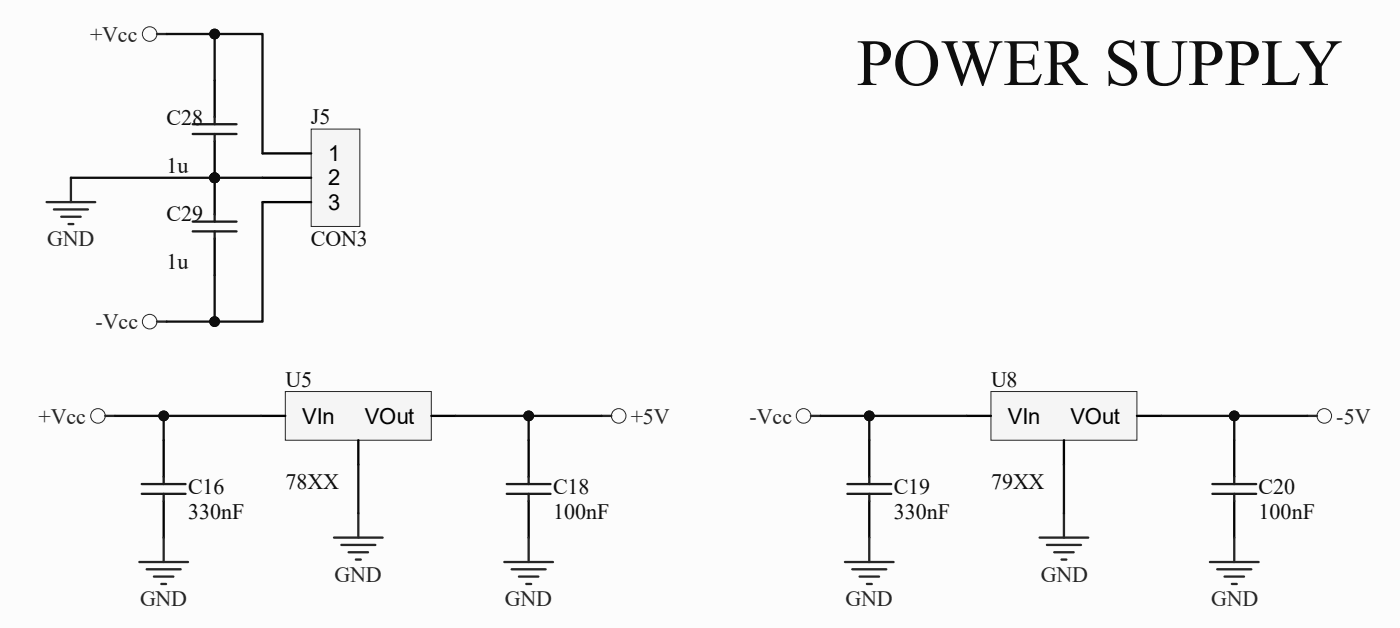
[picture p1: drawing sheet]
<svg xmlns="http://www.w3.org/2000/svg" width="102mm" height="46mm" viewBox="0 0 102 46" stroke-linecap="round" stroke-linejoin="round" font-family="sans-serif">
<g fill="#fcfcfc">
<path d="M-.1 -.1h102.5v46h-102.5z" fill-rule="evenodd"/>
<path d="M-.1 -.1h102.5v46h-102.5z" fill-rule="evenodd"/>
</g>
<path d="M20.9 28.6h10.6v3.5h-10.6z" fill-rule="evenodd" fill="#f5f5f5"/>
<path d="M20.9 28.6h10.6v3.5h-10.6z" fill="none" stroke="#262626" stroke-width=".07"/>
<path d="M19.1 30.4h1.8M26.2 32.1v1.8M31.5 30.4h1.8" fill="none" stroke="#000" stroke-width=".17"/>
<path d="M72.4 28.6h10.7v3.5h-10.7z" fill-rule="evenodd" fill="#f5f5f5"/>
<path d="M72.4 28.6h10.7v3.5h-10.7z" fill="none" stroke="#262626" stroke-width=".07"/>
<path d="M12 32.1v2.7M12 36.6v2.7M38.6 32.1v2.7M38.6 36.6v2.7M63.5 32.1v2.7M63.5 36.6v2.7M70.6 30.4h1.8M77.7 32.1v1.8M83.1 30.4h1.8M90.2 32.1v2.7M90.2 36.6v2.7" fill="none" stroke="#000" stroke-width=".17"/>
<g fill="none" stroke="#262626" stroke-width=".17">
<path d="M12 39.3v1.7M24.4 39.3h3.6M24.9 39.8h2.5M26.2 37.5v1.8M38.6 39.3v1.7M63.5 39.3v1.7M76 39.3h3.5M76.5 39.8h2.5M77.7 37.5v1.8M90.2 39.3v1.7M10.2 41h3.5M10.7 41.6h2.5"/>
<path d="M11.2 42.1h1.5M11.8 42.6h.3M25.5 40.3h1.4M26 40.9h.4M36.9 41h3.5M37.4 41.6h2.5M37.9 42.1h1.4M38.5 42.6h.3M61.7 41h3.6M62.3 41.6h2.5M62.8 42.1h1.4M63.3 42.6h.4"/>
<path d="M77 40.3h1.5M77.6 40.9h.3M88.4 41h3.6M88.9 41.6h2.5M89.5 42.1h1.4M90 42.6h.4"/>
</g>
<g fill="none" stroke="#1c1c1c" stroke-width=".17">
<path d="M10.4 36.1h3.2M10.4 35.4h3.2M12 34.8v.6M12 36.1v.5M37 36.1h3.2M37 35.4h3.2M38.6 34.8v.6M38.6 36.1v.5M61.9 36.1h3.2M61.9 35.4h3.2M63.5 34.8v.6M63.5 36.1v.5"/>
<path d="M88.6 36.1h3.2M88.6 35.4h3.2M90.2 34.8v.6M90.2 36.1v.5"/>
</g>
<path d="M-.1 45.7v.2zM-.1 45v.5zM-.1 44.4v.5zM-.1 43.7v.5zM-.1 43v.5zM-.1 42.3v.5zM-.1 41.6v.5zM-.1 41v.5zM-.1 40.3v.5zM-.1 39.6v.5zM-.1 38.9v.5zM-.1 38.3v.5zM-.1 37.6v.5zM-.1 36.9v.5zM-.1 36.2v.5zM-.1 35.5v.6zM-.1 34.9v.5zM-.1 34.2v.5zM-.1 33.5v.5zM-.1 32.8v.5zM-.1 32.2v.5zM-.1 31.5v.5zM-.1 30.8v.5zM-.1 30.1v.5zM-.1 29.4v.6zM-.1 28.8v.5zM-.1 28.1v.5zM-.1 27.4v.5zM-.1 26.7v.5zM-.1 26.1v.5zM-.1 25.4v.5zM-.1 24.7v.5zM-.1 24v.5zM-.1 23.4v.5zM-.1 22.7v.5zM-.1 22v.5zM-.1 21.3v.5zM-.1 20.6v.6zM-.1 20v.5zM-.1 19.3v.5zM-.1 18.6v.5zM-.1 17.9v.5zM-.1 17.3v.5zM-.1 16.6v.5zM-.1 15.9v.5zM-.1 15.2v.5zM-.1 14.5v.6zM-.1 13.9v.5zM-.1 13.2v.5zM-.1 12.5v.5zM-.1 11.8v.5zM-.1 11.2v.5zM-.1 10.5v.5zM-.1 9.8v.5zM-.1 9.1v.5zM-.1 8.5v.5zM-.1 7.8v.5zM-.1 7.1v.5zM-.1 6.4v.5zM-.1 5.7v.6zM-.1 5.1v.5zM-.1 4.4v.5zM-.1 3.7v.5zM-.1 3v.5zM-.1 2.4v.5zM-.1 1.7v.5zM-.1 1v.5zM-.1 .3v.5zM-.1 -.1v.3zM-.1 -.1h.5zM.6 -.1h.5zM1.3 -.1h.5zM2 -.1h.5zM2.6 -.1h.6zM3.3 -.1h.5zM4 -.1h.5zM4.7 -.1h.5zM5.4 -.1h.5zM6 -.1h.5zM6.7 -.1h.5zM7.4 -.1h.5zM8.1 -.1h.5zM8.7 -.1h.5zM9.4 -.1h.5zM10.1 -.1h.5zM10.8 -.1h.5zM11.4 -.1h.6zM12.1 -.1h.5zM12.8 -.1h.5zM13.5 -.1h.5zM14.2 -.1h.5zM14.8 -.1h.5zM15.5 -.1h.5zM16.2 -.1h.5zM16.9 -.1h.5zM17.5 -.1h.6zM18.2 -.1h.5zM18.9 -.1h.5zM19.6 -.1h.5zM20.3 -.1h.5zM20.9 -.1h.5zM21.6 -.1h.5zM22.3 -.1h.5zM23 -.1h.5zM23.6 -.1h.5zM24.3 -.1h.5zM25 -.1h.5zM25.7 -.1h.5zM26.3 -.1h.6zM27 -.1h.5zM27.7 -.1h.5zM28.4 -.1h.5zM29.1 -.1h.5zM29.7 -.1h.5zM30.4 -.1h.5zM31.1 -.1h.5zM31.8 -.1h.5zM32.4 -.1h.6zM33.1 -.1h.5zM33.8 -.1h.5zM34.5 -.1h.5zM35.2 -.1h.5zM35.8 -.1h.5zM36.5 -.1h.5zM37.2 -.1h.5zM37.9 -.1h.5zM38.5 -.1h.5zM39.2 -.1h.5zM39.9 -.1h.5zM40.6 -.1h.5zM41.3 -.1h.5zM41.9 -.1h.5zM42.6 -.1h.5zM43.3 -.1h.5zM44 -.1h.5zM44.6 -.1h.5zM45.3 -.1h.5zM46 -.1h.5zM46.7 -.1h.5zM47.3 -.1h.6zM48 -.1h.5zM48.7 -.1h.5zM49.4 -.1h.5zM50.1 -.1h.5zM50.7 -.1h.5zM51.4 -.1h.5zM52.1 -.1h.5zM52.8 -.1h.5zM53.4 -.1h.6zM54.1 -.1h.5zM54.8 -.1h.5zM55.5 -.1h.5zM56.2 -.1h.5zM56.8 -.1h.5zM57.5 -.1h.5zM58.2 -.1h.5zM58.9 -.1h.5zM59.5 -.1h.5zM60.2 -.1h.5zM60.9 -.1h.5zM61.6 -.1h.5zM62.2 -.1h.6zM62.9 -.1h.5zM63.6 -.1h.5zM64.3 -.1h.5zM65 -.1h.5zM65.6 -.1h.5zM66.3 -.1h.5zM67 -.1h.5zM67.7 -.1h.5zM68.3 -.1h.6zM69 -.1h.5zM69.7 -.1h.5zM70.4 -.1h.5zM71.1 -.1h.5zM71.7 -.1h.5zM72.4 -.1h.5zM73.1 -.1h.5zM73.8 -.1h.5zM74.4 -.1h.5zM75.1 -.1h.5zM75.8 -.1h.5zM76.5 -.1h.5zM77.1 -.1h.6zM77.8 -.1h.5zM78.5 -.1h.5zM79.2 -.1h.5zM79.9 -.1h.5zM80.5 -.1h.5zM81.2 -.1h.5zM81.9 -.1h.5zM82.6 -.1h.5zM83.2 -.1h.6zM83.9 -.1h.5zM84.6 -.1h.5zM85.3 -.1h.5zM86 -.1h.5zM86.6 -.1h.5zM87.3 -.1h.5zM88 -.1h.5zM88.7 -.1h.5zM89.3 -.1h.5zM90 -.1h.5zM90.7 -.1h.5zM91.4 -.1h.5zM92.1 -.1h.5zM92.7 -.1h.5zM93.4 -.1h.5zM94.1 -.1h.5zM94.8 -.1h.5zM95.4 -.1h.5zM96.1 -.1h.5zM96.8 -.1h.5zM97.5 -.1h.5zM98.1 -.1h.6zM98.8 -.1h.5zM99.5 -.1h.5zM100.2 -.1h.5zM100.9 -.1h.5zM101.5 -.1h.5zM102.2 -.1h.2zM102.4 .1v.5zM102.4 .7v.5zM102.4 1.4v.5zM102.4 2.1v.5zM102.4 2.8v.5zM102.4 3.4v.6zM102.4 4.1v.5zM102.4 4.8v.5zM102.4 5.5v.5zM102.4 6.2v.5zM102.4 6.8v.5zM102.4 7.5v.5zM102.4 8.2v.5zM102.4 8.9v.5zM102.4 9.5v.6zM102.4 10.2v.5zM102.4 10.9v.5zM102.4 11.6v.5zM102.4 12.3v.5zM102.4 12.9v.5zM102.4 13.6v.5zM102.4 14.3v.5zM102.4 15v.5zM102.4 15.6v.5zM102.4 16.3v.5zM102.4 17v.5zM102.4 17.7v.5zM102.4 18.3v.6zM102.4 19v.5zM102.4 19.7v.5zM102.4 20.4v.5zM102.4 21.1v.5zM102.4 21.7v.5zM102.4 22.4v.5zM102.4 23.1v.5zM102.4 23.8v.5zM102.4 24.4v.6zM102.4 25.1v.5zM102.4 25.8v.5zM102.4 26.5v.5zM102.4 27.2v.5zM102.4 27.8v.5zM102.4 28.5v.5zM102.4 29.2v.5zM102.4 29.9v.5zM102.4 30.5v.5zM102.4 31.2v.5zM102.4 31.9v.5zM102.4 32.6v.5zM102.4 33.2v.6zM102.4 33.9v.5zM102.4 34.6v.5zM102.4 35.3v.5zM102.4 36v.5zM102.4 36.6v.5zM102.4 37.3v.5zM102.4 38v.5zM102.4 38.7v.5zM102.4 39.3v.6zM102.4 40v.5zM102.4 40.7v.5zM102.4 41.4v.5zM102.4 42.1v.5zM102.4 42.7v.5zM102.4 43.4v.5zM102.4 44.1v.5zM102.4 44.8v.5zM102.4 45.4v.5zM101.8 45.9h.5zM101.1 45.9h.5zM100.5 45.9h.5zM99.8 45.9h.5zM99.1 45.9h.5zM98.4 45.9h.5zM97.8 45.9h.5zM97.1 45.9h.5zM96.4 45.9h.5zM95.7 45.9h.5zM95 45.9h.6zM94.4 45.9h.5zM93.7 45.9h.5zM93 45.9h.5zM92.3 45.9h.5zM91.7 45.9h.5zM91 45.9h.5zM90.3 45.9h.5zM89.6 45.9h.5zM88.9 45.9h.6zM88.3 45.9h.5zM87.6 45.9h.5zM86.9 45.9h.5zM86.2 45.9h.5zM85.6 45.9h.5zM84.9 45.9h.5zM84.2 45.9h.5zM83.5 45.9h.5zM82.9 45.9h.5zM82.2 45.9h.5zM81.5 45.9h.5zM80.8 45.9h.5zM80.1 45.9h.6zM79.5 45.9h.5zM78.8 45.9h.5zM78.1 45.9h.5zM77.4 45.9h.5zM76.8 45.9h.5zM76.1 45.9h.5zM75.4 45.9h.5zM74.7 45.9h.5zM74 45.9h.6zM73.4 45.9h.5zM72.7 45.9h.5zM72 45.9h.5zM71.3 45.9h.5zM70.7 45.9h.5zM70 45.9h.5zM69.3 45.9h.5zM68.6 45.9h.5zM68 45.9h.5zM67.3 45.9h.5zM66.6 45.9h.5zM65.9 45.9h.5zM65.2 45.9h.6zM64.6 45.9h.5zM63.9 45.9h.5zM63.2 45.9h.5zM62.5 45.9h.5zM61.9 45.9h.5zM61.2 45.9h.5zM60.5 45.9h.5zM59.8 45.9h.5zM59.1 45.9h.6zM58.5 45.9h.5zM57.8 45.9h.5zM57.1 45.9h.5zM56.4 45.9h.5zM55.8 45.9h.5zM55.1 45.9h.5zM54.4 45.9h.5zM53.7 45.9h.5zM53.1 45.9h.5zM52.4 45.9h.5zM51.7 45.9h.5zM51 45.9h.5zM50.3 45.9h.5zM49.7 45.9h.5zM49 45.9h.5zM48.3 45.9h.5zM47.6 45.9h.5zM47 45.9h.5zM46.3 45.9h.5zM45.6 45.9h.5zM44.9 45.9h.5zM44.2 45.9h.6zM43.6 45.9h.5zM42.9 45.9h.5zM42.2 45.9h.5zM41.5 45.9h.5zM40.9 45.9h.5zM40.2 45.9h.5zM39.5 45.9h.5zM38.8 45.9h.5zM38.1 45.9h.6zM37.5 45.9h.5zM36.8 45.9h.5zM36.1 45.9h.5zM35.4 45.9h.5zM34.8 45.9h.5zM34.1 45.9h.5zM33.4 45.9h.5zM32.7 45.9h.5zM32.1 45.9h.5zM31.4 45.9h.5zM30.7 45.9h.5zM30 45.9h.5zM29.3 45.9h.6zM28.7 45.9h.5zM28 45.9h.5zM27.3 45.9h.5zM26.6 45.9h.5zM26 45.9h.5zM25.3 45.9h.5zM24.6 45.9h.5zM23.9 45.9h.5zM23.2 45.9h.6zM22.6 45.9h.5zM21.9 45.9h.5zM21.2 45.9h.5zM20.5 45.9h.5zM19.9 45.9h.5zM19.2 45.9h.5zM18.5 45.9h.5zM17.8 45.9h.5zM17.2 45.9h.5zM16.5 45.9h.5zM15.8 45.9h.5zM15.1 45.9h.5zM14.4 45.9h.6zM13.8 45.9h.5zM13.1 45.9h.5zM12.4 45.9h.5zM11.7 45.9h.5zM11.1 45.9h.5zM10.4 45.9h.5zM9.7 45.9h.5zM9 45.9h.5zM8.3 45.9h.6zM7.7 45.9h.5zM7 45.9h.5zM6.3 45.9h.5zM5.6 45.9h.5zM5 45.9h.5zM4.3 45.9h.5zM3.6 45.9h.5zM2.9 45.9h.5zM2.3 45.9h.5zM1.6 45.9h.5zM.9 45.9h.5zM.2 45.9h.5zM-.1 45.9h.1z" fill="#262626" stroke="#262626" stroke-width=".07"/>
<path d="M22.7 9.4h3.6v7.1h-3.6z" fill-rule="evenodd" fill="#f5f5f5"/>
<g fill="none" stroke="#262626" stroke-width=".07">
<path d="M22.7 9.4h3.6v7.1h-3.6z"/>
<circle cx="10.9" cy="2.5" r=".53"/>
<circle cx="7.2" cy="30.4" r=".53"/>
<circle cx="10.9" cy="23.5" r=".53"/>
<circle cx="58.7" cy="30.4" r=".53"/>
</g>
<path d="M19.2 11.2h3.5M19.2 13h3.5M19.2 14.8h3.5" fill="none" stroke="#000" stroke-width=".17"/>
<path d="M3.4 14.8h3.6M3.9 15.3h2.5M4.5 15.8h1.4M5 16.4h.4M5.2 13v1.8M11.5 2.5h.7M7.7 30.4h.7M11.5 23.5h.7M59.3 30.4h.7" fill="none" stroke="#262626" stroke-width=".17"/>
<circle cx="15.7" cy="13" r=".36" fill="#0e0e0e"/>
<circle cx="15.7" cy="13" r=".36" fill="none" stroke="#0e0e0e" stroke-width=".07"/>
<path d="M15.7 5.9v2.6M15.7 10.3v2.7" fill="none" stroke="#000" stroke-width=".17"/>
<circle cx="15.7" cy="13" r=".36" fill="#0e0e0e"/>
<circle cx="15.7" cy="13" r=".36" fill="none" stroke="#0e0e0e" stroke-width=".07"/>
<path d="M14.1 9.8h3.2M14.1 9.1h3.2M15.7 8.5v.6M15.7 9.8v.5" fill="none" stroke="#1c1c1c" stroke-width=".17"/>
<circle cx="15.7" cy="13" r=".36" fill="#0e0e0e"/>
<circle cx="15.7" cy="13" r=".36" fill="none" stroke="#0e0e0e" stroke-width=".07"/>
<path d="M15.7 13v2.6" fill="none" stroke="#000" stroke-width=".17"/>
<circle cx="15.7" cy="13" r=".36" fill="#0e0e0e"/>
<circle cx="15.7" cy="13" r=".36" fill="none" stroke="#0e0e0e" stroke-width=".07"/>
<path d="M15.7 17.4v2.7" fill="none" stroke="#000" stroke-width=".17"/>
<path d="M14.1 16.9h3.2M14.1 16.2h3.2M15.7 15.6v.6M15.7 16.9v.5" fill="none" stroke="#1c1c1c" stroke-width=".17"/>
<g fill="none" stroke="#262626" stroke-width=".07">
<circle cx="45.2" cy="30.4" r=".53"/>
<circle cx="96.8" cy="30.4" r=".53"/>
</g>
<path d="M44 30.4h.7M95.5 30.4h.7" fill="none" stroke="#262626" stroke-width=".17"/>
<path d="M19.1 30.4h-7.1v1.7M26.2 33.9v3.6M77.7 33.9v3.6" fill="none" stroke="#0e0e0e" stroke-width=".17"/>
<circle cx="12" cy="30.4" r=".36" fill="#0e0e0e"/>
<circle cx="12" cy="30.4" r=".36" fill="none" stroke="#0e0e0e" stroke-width=".07"/>
<path d="M8.4 30.4h3.6" fill="none" stroke="#0e0e0e" stroke-width=".17"/>
<circle cx="12" cy="30.4" r=".36" fill="#0e0e0e"/>
<circle cx="12" cy="30.4" r=".36" fill="none" stroke="#0e0e0e" stroke-width=".07"/>
<path d="M33.3 30.4h5.3v1.7" fill="none" stroke="#0e0e0e" stroke-width=".17"/>
<circle cx="38.6" cy="30.4" r=".36" fill="#0e0e0e"/>
<circle cx="38.6" cy="30.4" r=".36" fill="none" stroke="#0e0e0e" stroke-width=".07"/>
<path d="M38.6 30.4h5.4" fill="none" stroke="#0e0e0e" stroke-width=".17"/>
<circle cx="38.6" cy="30.4" r=".36" fill="#0e0e0e"/>
<circle cx="38.6" cy="30.4" r=".36" fill="none" stroke="#0e0e0e" stroke-width=".07"/>
<path d="M70.6 30.4h-7.1v1.7" fill="none" stroke="#0e0e0e" stroke-width=".17"/>
<circle cx="63.5" cy="30.4" r=".36" fill="#0e0e0e"/>
<circle cx="63.5" cy="30.4" r=".36" fill="none" stroke="#0e0e0e" stroke-width=".07"/>
<path d="M60 30.4h3.5" fill="none" stroke="#0e0e0e" stroke-width=".17"/>
<circle cx="63.5" cy="30.4" r=".36" fill="#0e0e0e"/>
<circle cx="63.5" cy="30.4" r=".36" fill="none" stroke="#0e0e0e" stroke-width=".07"/>
<path d="M84.9 30.4h5.3v1.7" fill="none" stroke="#0e0e0e" stroke-width=".17"/>
<circle cx="90.2" cy="30.4" r=".36" fill="#0e0e0e"/>
<circle cx="90.2" cy="30.4" r=".36" fill="none" stroke="#0e0e0e" stroke-width=".07"/>
<path d="M90.2 30.4h5.3" fill="none" stroke="#0e0e0e" stroke-width=".17"/>
<circle cx="90.2" cy="30.4" r=".36" fill="#0e0e0e"/>
<circle cx="90.2" cy="30.4" r=".36" fill="none" stroke="#0e0e0e" stroke-width=".07"/>
<path d="M19.2 14.8v8.7h-7" fill="none" stroke="#0e0e0e" stroke-width=".17"/>
<circle cx="15.7" cy="23.5" r=".36" fill="#0e0e0e"/>
<circle cx="15.7" cy="23.5" r=".36" fill="none" stroke="#0e0e0e" stroke-width=".07"/>
<path d="M5.2 13h14" fill="none" stroke="#0e0e0e" stroke-width=".17"/>
<circle cx="15.7" cy="13" r=".36" fill="#0e0e0e"/>
<circle cx="15.7" cy="13" r=".36" fill="none" stroke="#0e0e0e" stroke-width=".07"/>
<path d="M15.7 20.1v3.4" fill="none" stroke="#0e0e0e" stroke-width=".17"/>
<circle cx="15.7" cy="23.5" r=".36" fill="#0e0e0e"/>
<circle cx="15.7" cy="23.5" r=".36" fill="none" stroke="#0e0e0e" stroke-width=".07"/>
<path d="M15.7 2.5v3.4" fill="none" stroke="#0e0e0e" stroke-width=".17"/>
<circle cx="15.7" cy="2.5" r=".36" fill="#0e0e0e"/>
<circle cx="15.7" cy="2.5" r=".36" fill="none" stroke="#0e0e0e" stroke-width=".07"/>
<path d="M12.2 2.5h7v8.7" fill="none" stroke="#0e0e0e" stroke-width=".17"/>
<circle cx="15.7" cy="2.5" r=".36" fill="#0e0e0e"/>
<circle cx="15.7" cy="2.5" r=".36" fill="none" stroke="#0e0e0e" stroke-width=".07"/>
<text font-size="4.8" fill="#0e0e0e" x="62.6" y="6.2">POWER SUPPLY</text>
<g font-size="1.6" fill="#262626">
<text x="6.6" y="3">+Vcc</text>
<text x="3.5" y="18">GND</text>
<text x="7" y="24">-Vcc</text>
<text x="2.8" y="30.9">+Vcc</text>
<text x="46.1" y="30.9">+5V</text>
<text x="54.8" y="30.9">-Vcc</text>
<text x="97.6" y="30.9">-5V</text>
<text x="10.2" y="44.3">GND</text>
<text x="24.5" y="42.5">GND</text>
<text x="36.9" y="44.3">GND</text>
<text x="61.8" y="44.3">GND</text>
<text x="76.1" y="42.5">GND</text>
<text x="88.5" y="44.3">GND</text>
</g>
<g font-size="1.6" fill="#0e0e0e">
<text x="12.2" y="9.1">C28</text>
<text x="22.7" y="9.1">J5</text>
<text x="12.2" y="12.6">1u</text>
<text x="12.2" y="16.2">C29</text>
<text x="22.7" y="18">CON3</text>
<text x="12.2" y="19.6">1u</text>
<text x="20.9" y="28.3">U5</text>
<text x="72.4" y="28.3">U8</text>
<text x="20.9" y="35.7">78XX</text>
<text x="72.4" y="35.7">79XX</text>
<text x="13.7" y="36.1">C16</text>
<text x="13.7" y="37.9">330nF</text>
<text x="40.4" y="36.1">C18</text>
<text x="40.4" y="37.9">100nF</text>
<text x="65.3" y="36.1">C19</text>
<text x="65.3" y="37.9">330nF</text>
<text x="92" y="36.1">C20</text>
<text x="92" y="37.9">100nF</text>
</g>
<g font-size="1.6">
<text x="24" y="11.8">1</text>
<text x="24" y="13.5">2</text>
<text x="24" y="15.3">3</text>
<text x="22.1" y="30.9">VIn</text>
<text x="26.7" y="30.9">VOut</text>
<text x="73.6" y="30.9">VIn</text>
<text x="78.2" y="30.9">VOut</text>
</g>
</svg>
